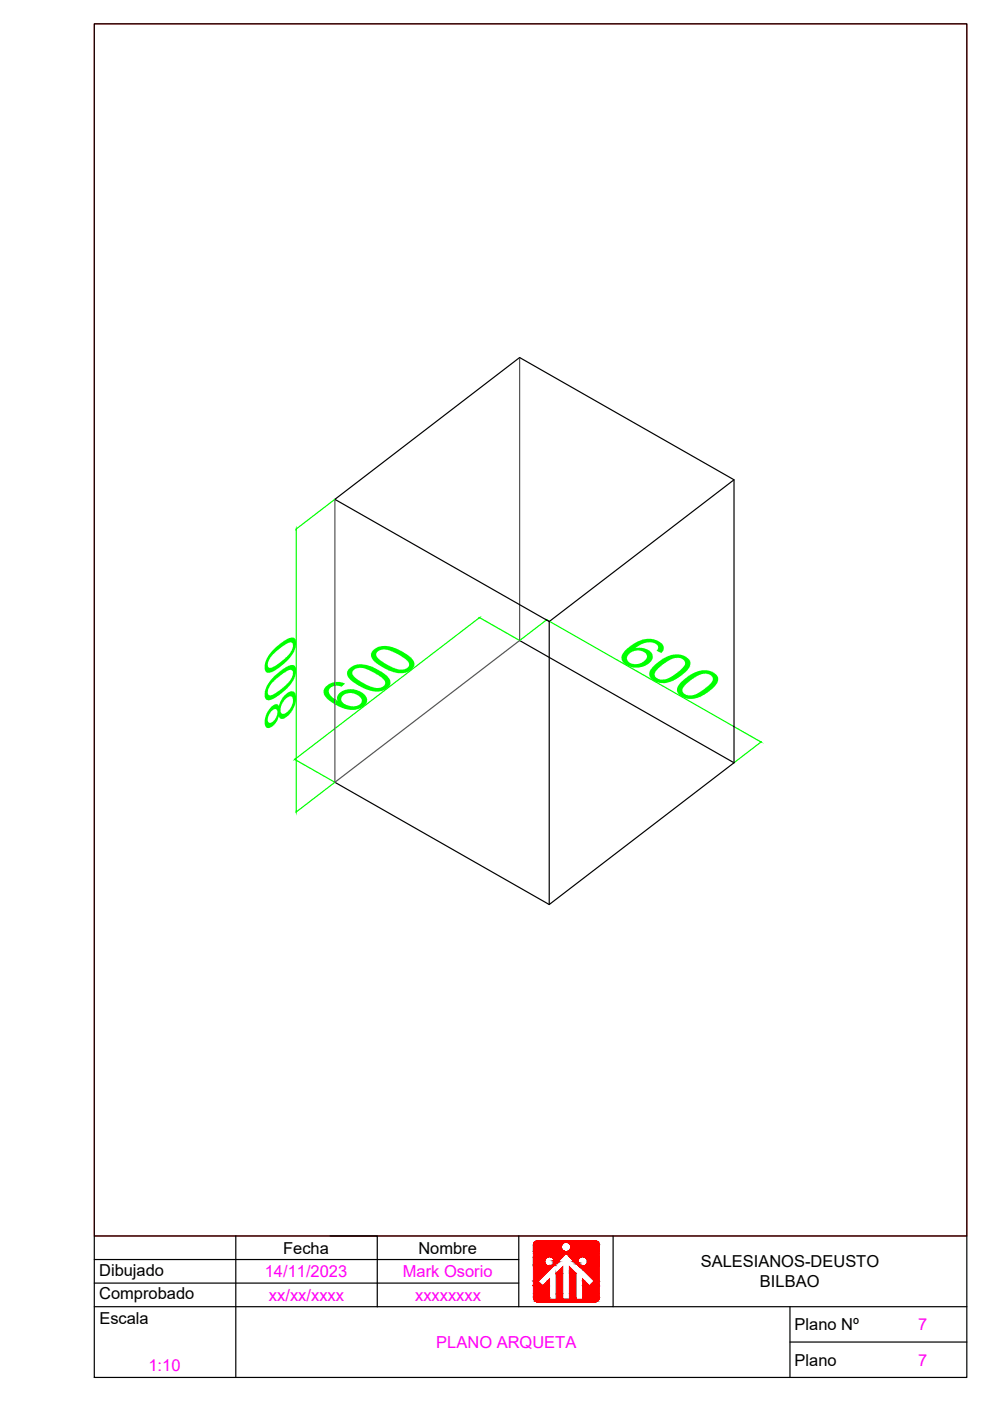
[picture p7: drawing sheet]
<svg xmlns="http://www.w3.org/2000/svg" width="210mm" height="297mm" viewBox="0 0 210 297" stroke-linecap="round" stroke-linejoin="round" font-family="sans-serif">
<!-- layer: ARQUETA -->
<path d="M155.6 101.7l-39.2 30.1M110.2 135.8l45.4 25.9-39.2 30.1M71 165.9l45.4 25.9M155.6 161.7v-60l-45.4-25.9-39.2 30.1 45.4 25.9v60" fill="none" stroke="#000" stroke-width=".25"/>
<path d="M110.2 75.8v60l-39.2 30.1v-60" fill="none" stroke="#545454" stroke-width=".25"/>
<!-- layer: COTAS ARQUETA -->
<path d="M62.8 112.3v59.7M71 105.9l-8.3 6.3M101.5 131.1l-38.8 29.8M101.6 130.9l8.5 4.9M116 131.3l-5.8 4.5M116.1 131.5l45.1 25.7M161.4 157.3l-5.7 4.4M62.4 161l8.6 4.8M71 165.9l-8.3 6.3" fill="none" stroke="#0f0" stroke-width=".25"/>
<g fill="#0f0" stroke="#0f0" stroke-width=".21">
<path d="M115.9 131.4l.2 .1z"/>
<path d="M161.1 157.2l.3 .1z"/>
<path d="M101.5 131l.2-.1z"/>
<path d="M62.6 160.9l-.1 .1z"/>
<path d="M62.8 172v.1z"/>
<path d="M62.8 112.1v.2z"/>
</g>
<g fill="#0f0">
<path d="M57.3 150.1l.2-.2a1.03 1.03 0 0 1 1.5-.4l.1 .2 .7-1.5 1.2-1.3a1.07 1.07 0 0 1 1.3-.2 1.07 1.07 0 0 1 .5 1.3l-.1 .9-.4 1.1-.7 1.1-.8 .9a.93 .93 0 0 1-1.6 0l-.1-.2-.4 1.1-.7 .9a1.1 1.1 0 0 1-1.7 .3l-.2-.8 .1-1.2 .4-1zM57.6 150.7l-.2 .3a1.74 1.74 0 0 0-.3 2.2 2.21 2.21 0 0 0 1.7-2.4 .61 .61 0 0 0-.6-.5 .61 .61 0 0 0-.6 .4zM60.5 148.2l-.9 1.4a1.12 1.12 0 0 0 .4 1.8l.6-.2 .7-.7 .8-1.5a.88 .88 0 0 0-.7-1.3z"/>
<path d="M57.9 143.6l2.2-1.8 1.3-.7a.96 .96 0 0 1 1.1 .1 .96 .96 0 0 1 .3 1.1l-.5 1.7-1.1 1.6-2 1.7-1.8 1.1a.94 .94 0 0 1-1.1-.2 .94 .94 0 0 1-.2-1l.5-1.7zM58.2 144.2l-1 1.2a1.45 1.45 0 0 0-.1 2l.7-.1 1.1-.7 1.6-1.2 1-1.2a1.59 1.59 0 0 0 .3-2.1h-.5l-.7 .3z"/>
<path d="M58.1 137.6l1.9-1.5 1.4-.8a.96 .96 0 0 1 1.1 .1 .96 .96 0 0 1 .3 1.1l-.4 1.4-1 1.6-2.1 1.9-1.8 1.1a.96 .96 0 0 1-1.1-.1 .96 .96 0 0 1-.3-1.1l.5-1.7zM58 138.7l-.7 .7a1.63 1.63 0 0 0-.2 2.2l.8-.2 1.1-.7 1.7-1.4 .8-.9a1.57 1.57 0 0 0 .3-2.2h-.4l-.9 .4z"/>
</g>
<!-- layer: Localizacion -->
<path d="M20 5.1h185v257h-185z" fill="none" stroke="#f00" stroke-width=".21"/>
<!-- layer: 1c16cajetinA4MARKOSORIO|Cajetin -->
<path d="M20 5.1h185v286.9h-185zM20 262.1h60v14.9M20 277h60M20 272h90M20 267h90M50 262.1v29.9M70 262.1h135M110 262.1v14.9h-30M130 262.1v14.9h-20M130 277h75" fill="none" stroke="#000" stroke-width=".25"/>
<!-- layer: 1c16cajetinA4MARKOSORIO|Logo_SD -->
<g fill="#f00" stroke="#f00" stroke-width=".21">
<path d="M119.3 268.5v1.5h-1.4z"/>
<path d="M120.7 268.5l1.4 1.5h-1.4z"/>
<path d="M116.5 271.2v.4h-.4z"/>
<path d="M123.5 271.2l.5 .4h-.5z"/>
<path d="M114.1 263l12.2 .1zM113.9 263.1h12.4z"/>
<path d="M113.9 263.1h12.5zM113.7 263.1h12.7z"/>
<path d="M113.7 263.1l12.9 .1zM113.6 263.2h13z"/>
<path d="M113.6 263.2l13.1 .1zM113.4 263.3h13.3z"/>
<path d="M113.4 263.3l13.4 .1-.1-.1zM113.4 263.3l13.4 .1h-13.5z"/>
<path d="M120.1 263.4h6.8zM120.1 263.4h6.8z"/>
<path d="M113.3 263.4h6.6zM113.3 263.4h6.6z"/>
<path d="M120.2 263.4h6.7zM120.2 263.4h6.7z"/>
<path d="M113.3 263.4h6.6zM113.3 263.4h6.5z"/>
<path d="M120.3 263.4l6.6 .1zM120.3 263.4l6.6 .1z"/>
<path d="M113.3 263.4h6.5zM113.3 263.4l6.3 .1z"/>
<path d="M120.5 263.5h6.4zM120.5 263.5h6.4z"/>
<path d="M113.3 263.5h6.3zM113.3 263.5h6.2z"/>
<path d="M120.5 263.5l6.5 .1zM120.5 263.5l6.5 .1z"/>
<path d="M113.2 263.5h6.3zM113.2 263.5l6.2 .1z"/>
<path d="M120.6 263.6l6.4 .1v-.1zM120.6 263.6l6.4 .1h-6.3z"/>
<path d="M113.2 263.6l6.1 .1 .1-.1zM113.2 263.6l6.1 .1h-6.2z"/>
<path d="M120.7 263.7h6.3zM120.7 263.7h6.3z"/>
<path d="M113.1 263.7h6.2zM113.1 263.7h6.2z"/>
<path d="M120.8 263.7l6.3 .2-.1-.2zM120.8 263.7l6.3 .2h-6.2z"/>
<path d="M113.1 263.7l6.1 .2 .1-.2zM113.1 263.7l6.1 .2h-6.1z"/>
<path d="M120.9 263.9h6.2zM120.9 263.9h6.2z"/>
<path d="M113.1 263.9h6.1zM113.1 263.9h6.1z"/>
<path d="M120.9 263.9l6.2 .1v-.1zM120.9 263.9l6.2 .1h-6.2z"/>
<path d="M113.1 263.9l6 .1 .1-.1zM113.1 263.9l6 .1h-6z"/>
<path d="M120.9 264h6.2zM120.9 264h6.2z"/>
<path d="M113.1 264h6zM113.1 264h6z"/>
<path d="M121 264l6.1 .2v-.2zM121 264l6.1 .2h-6.1z"/>
<path d="M113.1 264l6 .2v-.2zM113.1 264l6 .2h-6z"/>
<path d="M121 264.2l6.1 .2v-.2zM121 264.2l6.1 .2h-6.1z"/>
<path d="M113.1 264.2l5.9 .2 .1-.2zM113.1 264.2l5.9 .2h-5.9z"/>
<path d="M121 264.4l6.1 .2v-.2zM121 264.4l6.1 .2h-6.1z"/>
<path d="M113.1 264.4l6 .2-.1-.2zM113.1 264.4l6 .2h-6z"/>
<path d="M121 264.6l6.1 .1v-.1zM121 264.6l6.1 .1h-6.2z"/>
<path d="M113.1 264.6l6 .1v-.1zM113.1 264.6l6 .1h-6z"/>
<path d="M120.9 264.7l6.2 .2v-.2zM120.9 264.7l6.2 .2h-6.2z"/>
<path d="M113.1 264.7l6.1 .2-.1-.2zM113.1 264.7l6.1 .2h-6.1z"/>
<path d="M120.9 264.9l6.2 .1v-.1zM120.9 264.9l6.2 .1h-6.3z"/>
<path d="M113.1 264.9l6.2 .1-.1-.1zM113.1 264.9l6.2 .1h-6.2z"/>
<path d="M120.8 265l6.3 .2v-.2zM120.6 265.2l.2-.2 6.3 .2z"/>
<path d="M113.1 265l6.3 .2-.1-.2zM113.1 265l6.3 .2h-6.3z"/>
<path d="M120.6 265.2l6.5 .1zM120.5 265.3h6.6z"/>
<path d="M113.1 265.2l6.5 .1zM113.1 265.2l6.5 .1z"/>
<path d="M120.5 265.3h6.6zM120.3 265.3h6.8z"/>
<path d="M113.1 265.3h6.7zM113.1 265.3h6.7z"/>
<path d="M120.3 265.3l6.8 .1zM120.1 265.4h7z"/>
<path d="M113.1 265.3l6.8 .1zM113.1 265.3l6.8 .1z"/>
<path d="M113.1 265.4l14 .4v-.4zM113.1 265.4l14 .4h-14z"/>
<path d="M120 265.8l7.1 .7v-.7zM120 265.8l7.1 .7h-6.4z"/>
<path d="M113.1 265.8l6.2 .7 .7-.7zM113.1 265.8l6.2 .7h-6.2z"/>
<path d="M123.6 266.5h3.5zM123.6 266.5h3.5z"/>
<path d="M120.7 266.5h2.7zM120.7 266.5h2.6z"/>
<path d="M116.6 266.5h2.7zM116.6 266.5h2.7z"/>
<path d="M113.1 266.5h3.3zM113.1 266.5h3.1z"/>
<path d="M123.8 266.5l3.3 .1zM123.8 266.5l3.3 .1z"/>
<path d="M120.8 266.5h2.5zM120.8 266.5l2.3 .1z"/>
<path d="M116.8 266.5h2.5zM116.8 266.5l2.4 .1z"/>
<path d="M113.1 266.5h3.1zM113.1 266.5l3 .1z"/>
<path d="M124 266.6l3.1 .1zM124 266.6l3.1 .1z"/>
<path d="M120.8 266.6h2.3zM120.8 266.6l2.1 .1z"/>
<path d="M117 266.6h2.2zM117 266.6l2.1 .1z"/>
<path d="M113.1 266.6h3zM113.1 266.6l2.8 .1z"/>
<path d="M124.1 266.7l3 .1v-.1zM124.1 266.7l3 .1h-2.8z"/>
<path d="M120.9 266.7l1.9 .1 .1-.1zM120.9 266.7l1.9 .1h-1.7z"/>
<path d="M117.1 266.7l1.9 .1 .1-.1zM117.1 266.7l1.9 .1h-1.8z"/>
<path d="M113.1 266.7l2.7 .1 .1-.1zM113.1 266.7l2.7 .1h-2.7z"/>
<path d="M124.3 266.8l2.8 .1v-.1zM124.3 266.8l2.8 .1h-2.7z"/>
<path d="M121.1 266.8l1.6 .1 .1-.1zM121.1 266.8l1.6 .1h-1.5z"/>
<path d="M117.2 266.8l1.7 .1 .1-.1zM117.2 266.8l1.7 .1h-1.5z"/>
<path d="M113.1 266.8l2.6 .1 .1-.1zM113.1 266.8l2.6 .1h-2.6z"/>
<path d="M124.4 266.9l2.7 .2v-.2zM124.4 266.9l2.7 .2h-2.6z"/>
<path d="M121.2 266.9l1.4 .2 .1-.2zM121.2 266.9l1.4 .2h-1.2z"/>
<path d="M117.4 266.9l1.3 .2 .2-.2zM117.4 266.9l1.3 .2h-1.3z"/>
<path d="M113.1 266.9l2.5 .2 .1-.2zM113.1 266.9l2.5 .2h-2.5z"/>
<path d="M124.5 267.1l2.6 .2v-.2zM124.5 267.1l2.6 .2h-2.6z"/>
<path d="M121.4 267.1l1.2 .2v-.2zM121.4 267.1l1.2 .2h-1.1z"/>
<path d="M117.4 267.1l1.1 .2 .2-.2zM117.4 267.1l1.1 .2h-1z"/>
<path d="M113.1 267.1l2.4 .2 .1-.2zM113.1 267.1l2.4 .2h-2.4z"/>
<path d="M124.5 267.3l2.6 .1v-.1zM124.5 267.3l2.6 .1h-2.6z"/>
<path d="M121.5 267.3l1.1 .1v-.1zM121.5 267.3l1.1 .1h-.9z"/>
<path d="M117.5 267.3l.8 .1 .2-.1zM117.5 267.3l.8 .1h-.8z"/>
<path d="M113.1 267.3l2.4 .1v-.1zM113.1 267.3l2.4 .1h-2.4z"/>
<path d="M124.5 267.4l2.6 .2v-.2zM124.5 267.4l2.6 .2h-2.6z"/>
<path d="M121.7 267.4l.9 .2v-.2zM121.7 267.4l.9 .2h-.7z"/>
<path d="M117.5 267.4l.7 .2 .1-.2zM117.5 267.4l.7 .2h-.7z"/>
<path d="M113.1 267.4l2.4 .2v-.2zM113.1 267.4l2.4 .2h-2.4z"/>
<path d="M124.5 267.6l2.6 .2v-.2zM124.5 267.6l2.6 .2h-2.6z"/>
<path d="M121.9 267.6l.7 .2v-.2zM121.9 267.6l.7 .2h-.5z"/>
<path d="M117.5 267.6l.5 .2 .2-.2zM117.5 267.6l.5 .2h-.6z"/>
<path d="M113.1 267.6l2.5 .2-.1-.2zM113.1 267.6l2.5 .2h-2.5z"/>
<path d="M124.5 267.8l2.6 .2v-.2zM124.5 267.8l2.6 .2h-2.7z"/>
<path d="M122.1 267.8l.6 .2-.1-.2zM122.1 267.8l.6 .2h-.4z"/>
<path d="M117.4 267.8l.4 .2 .2-.2zM117.4 267.8l.4 .2h-.4z"/>
<path d="M113.1 267.8l2.6 .2-.1-.2zM113.1 267.8l2.6 .2h-2.6z"/>
<path d="M124.4 268l2.7 .1v-.1zM124.4 268l2.7 .1h-2.8z"/>
<path d="M122.3 268l.5 .1-.1-.1zM122.3 268l.5 .1z"/>
<path d="M117.4 268l.3 .1 .1-.1zM117.4 268l.3 .1h-.5z"/>
<path d="M113.1 268l2.7 .1-.1-.1zM113.1 268l2.7 .1h-2.7z"/>
<path d="M124.3 268.1l2.8 .1v-.1zM124.1 268.2l.2-.1 2.8 .1z"/>
<path d="M122.4 268.1l.5 .1zM122.4 268.1l.5 .1z"/>
<path d="M117.2 268.1l.3 .1 .2-.1zM117.1 268.2l.1-.1 .3 .1z"/>
<path d="M113.1 268.1l2.8 .1-.1-.1zM113.1 268.1l2.8 .1h-2.8z"/>
<path d="M124.1 268.2l3 .1zM124 268.3h3.1z"/>
<path d="M122.5 268.2l.6 .1zM122.5 268.2l.6 .1z"/>
<path d="M117.1 268.2h.4zM117 268.3h.5z"/>
<path d="M113.1 268.2l3 .1zM113.1 268.2l3 .1z"/>
<path d="M124 268.3l3.1 .1zM123.8 268.4h3.3z"/>
<path d="M122.6 268.3l.7 .1zM122.6 268.3l.7 .1z"/>
<path d="M117 268.3h.5zM116.8 268.4h.6z"/>
<path d="M113.1 268.3l3.1 .1zM113.1 268.3l3.1 .1z"/>
<path d="M123.8 268.4h3.3zM123.6 268.4h3.5z"/>
<path d="M122.7 268.4h.7zM122.7 268.4h.7z"/>
<path d="M116.8 268.4h.6zM116.6 268.4h.8z"/>
<path d="M113.1 268.4h3.3zM113.1 268.4h3.3z"/>
<path d="M122.7 268.4l4.4 3.2v-3.2zM122.7 268.4l4.4 3.2h-1.1z"/>
<path d="M126 271.6h1.1zM126 271.6h1.1z"/>
<path d="M123.5 271.6h.5zM123.5 271.6h.5z"/>
<path d="M116.1 271.6h.4zM116.1 271.6h.4z"/>
<path d="M113.1 268.4l1 3.2 3.3-3.2zM113.1 268.4l1 3.2h-1z"/>
<path d="M125.9 271.6l1.2 1v-1zM125 272.6l.9-1 1.2 1z"/>
<path d="M123.5 271.6l1.5 1-1-1zM123.5 271.6l1.5 1h-1.5z"/>
<path d="M116 271.6l.5 1v-1zM115.1 272.6l.9-1 .5 1z"/>
<path d="M113.1 271.6l2 1-1-1zM113.1 271.6l2 1h-2z"/>
<path d="M123.5 272.6l3.6 2.4v-2.4zM123.5 272.6l3.6 2.4h-3.6z"/>
<path d="M113.1 272.6l3.4 2.4v-2.4zM113.1 272.6l3.4 2.4h-3.4z"/>
<path d="M123.5 275l3.6 .2v-.2zM123.5 275l3.6 .2h-3.6z"/>
<path d="M113.1 275l3.4 .2v-.2zM113.1 275l3.4 .2h-3.4z"/>
<path d="M123.5 275.2l3.5 .2 .1-.2zM123.5 275.2l3.5 .2h-3.5z"/>
<path d="M113.1 275.2l3.4 .2v-.2zM113.1 275.2l3.4 .2h-3.4z"/>
<path d="M120.7 270l1.4 5.5v-5.5zM120.7 270l1.4 5.5h-1.4z"/>
<path d="M117.9 270l1.4 5.5v-5.5zM117.9 270l1.4 5.5h-1.4z"/>
<path d="M123.5 275.4h3.5zM123.5 275.4l3.5 .1z"/>
<path d="M117.9 275.5h4.2zM117.9 275.5h4.2z"/>
<path d="M113.1 275.4l3.4 .1zM113.1 275.4l3.4 .1z"/>
<path d="M113.2 275.5h13.8zM113.2 275.5h13.7z"/>
<path d="M113.2 275.5l13.7 .2v-.2zM113.2 275.5l13.7 .2h-13.6z"/>
<path d="M113.3 275.7l13.4 .1 .2-.1zM113.3 275.7l13.4 .1h-13.3z"/>
<path d="M113.4 275.8h13.3zM113.4 275.8l13.2 .1z"/>
<path d="M113.6 275.9h13zM113.6 275.9l12.8 .1z"/>
<path d="M113.7 276h12.7zM113.7 276h12.6z"/>
<path d="M113.9 276h12.4zM113.9 276h12.2z"/>
</g>
<path d="M113.1 267.3h1.5M113.1 274.3h1.5M116.6 263v3.5M116.6 269.2h.1M117.5 267.3h1M117.9 274.3h1.4M120.7 274.3h.9M121.6 267.3h.1M123.5 274.3h3.6M123.5 263v3.5M123.5 269.2h.1M124.5 267.3h2.6" fill="none" stroke="#f00" stroke-width=".25"/>
<!-- layer: 1c16cajetinA4MARKOSORIO|Caj_Texto_Fijo -->
<path d="M167.5 277v15M167.5 284.5h37.5" fill="none" stroke="#000" stroke-width=".25"/>
<text font-size="13.6" fill="#0f0" x="74.3" y="151.7" transform="rotate(-37 74.3 151.7)">600</text>
<text font-size="12.8" fill="#0f0" x="130" y="139.2" transform="rotate(30 130 139.2)">600</text>
<g font-size="3.5">
<text x="60" y="265.8">Fecha</text>
<text x="88.7" y="265.8">Nombre</text>
<text x="148.6" y="268.7">SALESIANOS-DEUSTO</text>
<text x="21" y="270.4">Dibujado</text>
<text x="21" y="275.5">Comprobado</text>
<text x="161.1" y="272.9">BILBAO</text>
<text x="21.1" y="280.8">Escala</text>
<text x="168.5" y="282">Plano Nº</text>
<text x="168.5" y="289.5">Plano</text>
</g>
<g font-size="3.5" fill="#f0f">
<text x="56.1" y="270.8">14/11/2023</text>
<text x="57" y="275.8">xx/xx/xxxx</text>
<text x="85.4" y="270.8">Mark Osorio</text>
<text x="88" y="275.8">xxxxxxxx</text>
<text x="92.5" y="285.7">PLANO ARQUETA</text>
<text x="194.6" y="282">7</text>
<text x="31.5" y="290.8">1:10</text>
<text x="194.6" y="289.5">7</text>
</g>
</svg>
